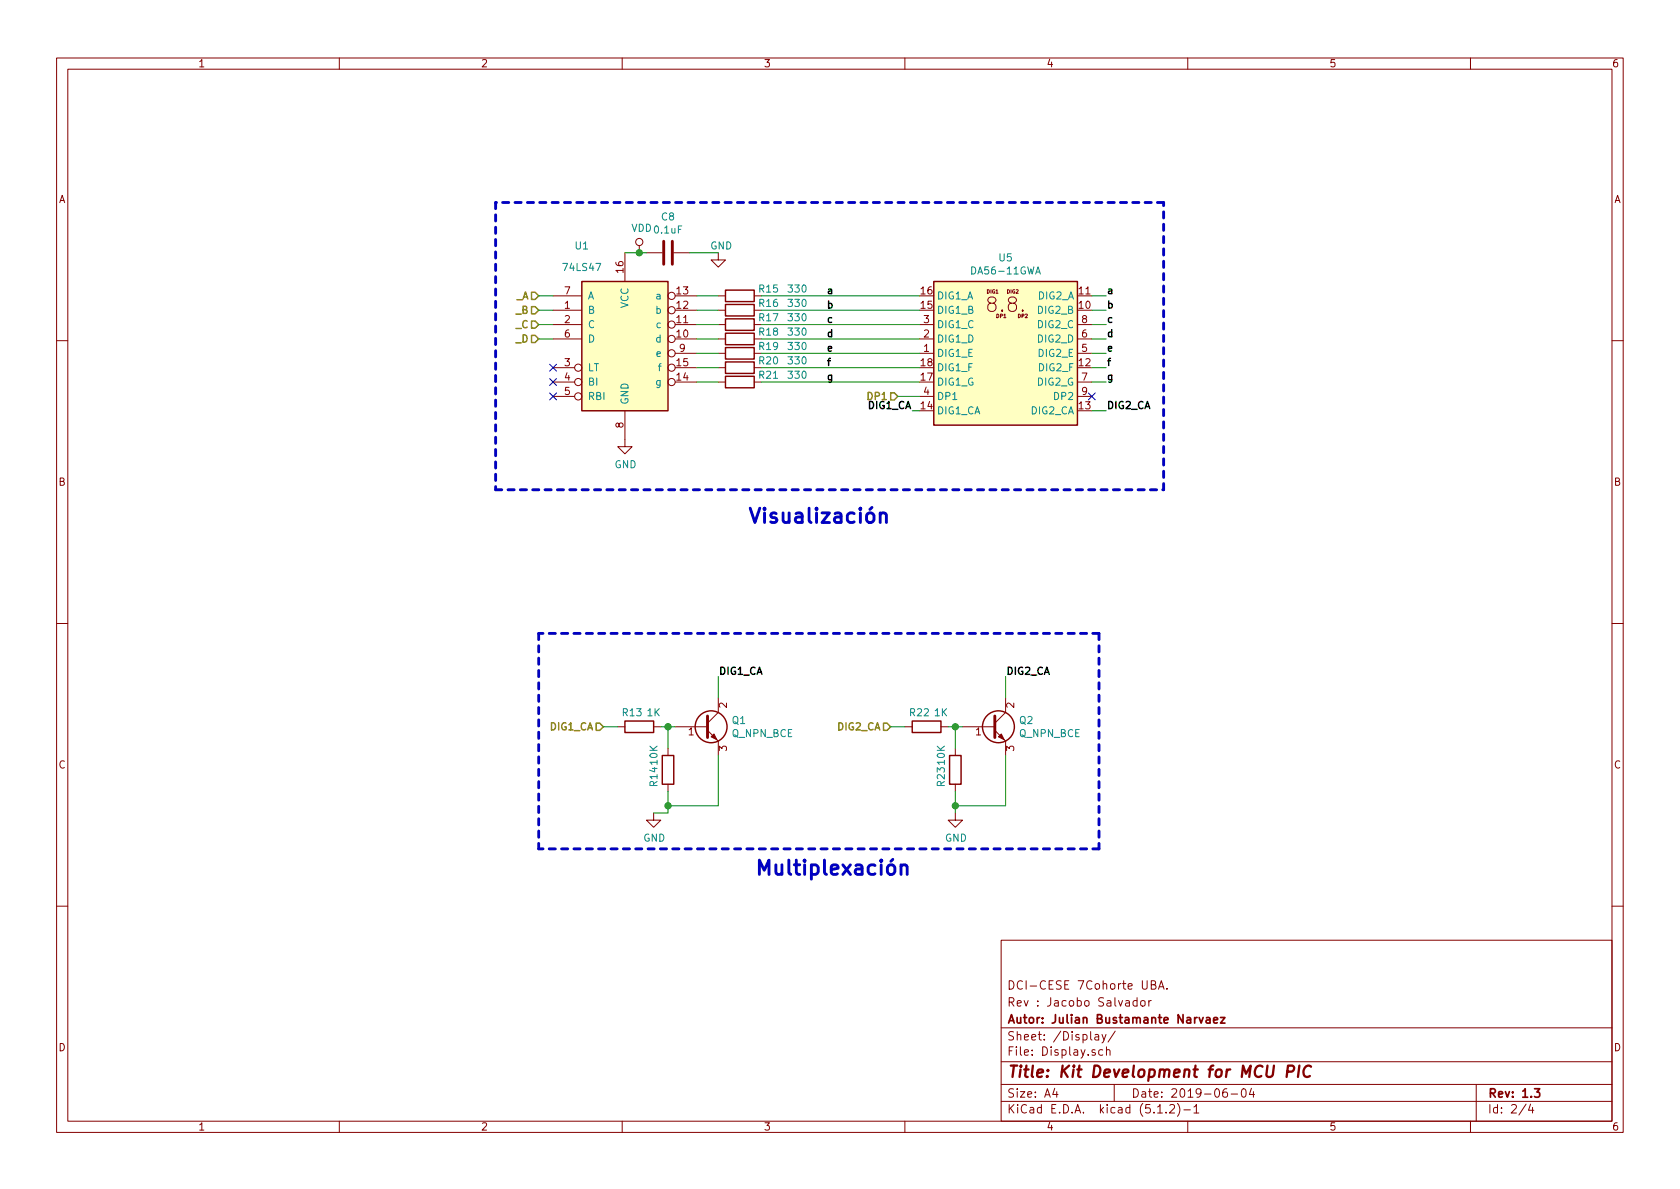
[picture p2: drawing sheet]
<svg xmlns="http://www.w3.org/2000/svg" width="297mm" height="210mm" viewBox="0 0 297 210" stroke-linecap="round" stroke-linejoin="round" font-family="sans-serif">
<g fill="none" stroke="#840000" stroke-width=".18">
<path d="M10 10.3h277v189.9h-277zM12 12.2h273v186.1h-273zM60 10.3v1.9M110 10.3v1.9M160 10.3v1.9M210 10.3v1.9M260 10.3v1.9M97.8 54.9h5.1M97.8 59.9h5.1M97.8 57.4h5.1M97.8 52.3h5.1M110.5 44.7v5.1"/>
<path d="M113 43.4v1.3M114.3 44.7h2.8M119.1 44.7h2.8M119.4 54.9h3.8M119.4 59.9h3.8M119.4 57.4h3.8M119.4 52.3h3.8M127 44.7v1.3h1.3l-1.3 1.2-1.3-1.2h1.3M127 54.9h1.3M127 59.9h1.3M127 57.4h1.3M127 52.3h1.3"/>
<path d="M133.3 54.9h1.3M133.3 59.9h1.3M133.3 57.4h1.3M133.3 52.3h1.3M162.6 59.9h2.5M162.6 57.4h2.5M190.5 59.9h2.5M190.5 57.4h2.5M10 60.2h2M97.8 67.6h3.8M97.8 65h3.8M97.8 70.1h3.8"/>
<path d="M110.5 72.6v6.4h1.3l-1.3 1.3-1.3-1.3h1.3M119.4 67.6h3.8M119.4 65h3.8M119.4 62.5h3.8M127 67.6h1.3M127 65h1.3M127 62.5h1.3M133.3 67.6h1.3M133.3 65h1.3M133.3 62.5h1.3M162.6 70.1h2.5M162.6 62.5h2.5"/>
<path d="M190.5 67.6h2.5M190.5 70.1h2.5M190.5 62.5h2.5M285 60.2h2M10 110.3h2M285 110.3h2M109.2 128.5h1.3M115.6 128.5h1.2M118.1 132.3v1.3M118.1 138.7v1.2M119.4 128.5h5.7M125.1 129.2l1.9 1.9v2.5"/>
<path d="M127 123.4v2.6l-1.9 1.9M160 128.5h1.3M166.4 128.5h1.2M168.9 132.3v1.3M168.9 138.7v1.2M170.2 128.5h5.7M175.9 129.2l1.9 1.9v2.5M177.8 123.4v2.6l-1.9 1.9M115.6 143.8v1.2h1.2l-1.2 1.3-1.3-1.3h1.3M168.9 143.8v1.2h1.3l-1.3 1.3-1.3-1.3h1.3M10 160.2h2M177 166.3h108v32h-108z"/>
<path d="M201 177l-.4-.1-.3 .3 .1 .6 .2 .1 .4-.1M201 176.4v1.5M201.8 177.1l.2-.2 .4 .2v.7l-.2 .1-.4-.1zM203.1 176.9v1M203.6 176.9l-.3 .1-.2 .2M203.6 174.1l.7-.1v-.3l-.1-.2-.6-.1v1.5h.5l.3-.3a.41 .41 0 0 0-.4-.5M204.8 174.9l.5-1.5 .5 1.5M205 174.5h.7M206.3 174.8v.1M285 160.2h2M60 198.3v1.9M110 198.3v1.9"/>
<path d="M160 198.3v1.9M177 194.8h108M177 191.8h108M177 187.8h108M177 181.8h108M186.5 192.5l-.4 1h1M186.8 193v1M193.6 183h.6l.1 .9M194.3 183.3l-.5 .1-.3 .2 .3 .3 .5-.1M194.8 182.9l.4 1M195 185.7l-.4-.1-.3 .3v.6l.3 .1 .4-.1M195.6 182.9l-.6 1.4-.2 .1"/>
<path d="M195.6 185.7l.2-.1 .4 .1 .1 .9M195.6 185.1v1.5M197 191.8v3M197.2 182.3l-1.3 2M204.7 196.8h.8M206.2 196.7v.1M206.8 195.5l.2-.2h.4l.2 .2 .1 .3-.1 .2-.8 .8h.9M208.2 195.1a1.71 1.71 0 0 1 0 2.3M209.3 196.3h1.2M210 198.3v1.9M211.1 195.8l.4-.5v1.5M211.1 196.8h.9"/>
<path d="M216.9 192.5a.62 .62 0 0 0-.7 .7l.1 .7 .2 .1 .5-.1v-.5l-.1-.2-.4-.1-.3 .3M217.7 193.5h1.1M219.6 192.7l.4-.2a.94 .94 0 0 1 0 1.5 .82 .82 0 0 1-.4-1.3zM221.3 192.5l-.4 1h.9M221.6 193v1M260 198.3v1.9M261 191.8v6.5M269.8 195.2l-1.2 2M270.6 195.2l-.3 1.1h.9M271 195.8v1"/>
<circle cx="113" cy="42.8" r=".63"/>
<circle cx="118.7" cy="59.9" r=".63"/>
<circle cx="118.7" cy="52.3" r=".63"/>
<circle cx="118.7" cy="54.9" r=".63"/>
<circle cx="118.7" cy="57.4" r=".63"/>
<circle cx="102.2" cy="65" r=".63"/>
<circle cx="102.2" cy="70.1" r=".63"/>
<circle cx="102.2" cy="67.6" r=".63"/>
<circle cx="118.7" cy="67.6" r=".63"/>
<circle cx="118.7" cy="62.5" r=".63"/>
<circle cx="118.7" cy="65" r=".63"/>
</g>
<path d="M212 179.9l.4 1 .3-1M215.8 179.9h.8l-.8 1h.8M213.3 180h.6v.9M213.9 180.3l-.5 .1a.29 .29 0 0 0-.2 .2 .29 .29 0 0 0 .2 .3l.5-.1M214.6 180.4l.7-.1-.1-.3-.4-.1-.2 .2 .1 .7h.5M271.3 192.5h.9l-.5 .6 .5 .1v.7l-.2 .1-.7-.1" fill="none" stroke="#840000" stroke-width=".3"/>
<path d="M227.6 189.5h.8a.58 .58 0 0 0 .4-.5 .58 .58 0 0 0-.3-.6h-.8l-.2 2M229.7 188.4l-.2 2M231.8 188.6a.87 .87 0 0 0-1 0 .87 .87 0 0 0-.3 1 .69 .69 0 0 0 .3 .8 .69 .69 0 0 0 .8-.1" fill="none" stroke="#840000" stroke-width=".41"/>
<g fill="#ffffc2" stroke="#ffffc2" stroke-width=".18">
<path d="M102.9 49.8h15.2v22.8h-15.2z"/>
<path d="M165.1 49.8h25.4v25.4h-25.4z"/>
</g>
<g fill="none" stroke="#840000" stroke-width=".25">
<path d="M102.9 49.8h15.2v22.8h-15.2zM128.3 51.3h5v2h-5zM128.3 53.8h5v2.1h-5zM128.3 56.4h5v2h-5zM128.3 58.9h5v2.1h-5zM165.1 49.8h25.4v25.4h-25.4zM128.3 61.5h5v2h-5zM128.3 64h5v2h-5zM128.3 66.5h5v2.1h-5zM110.5 127.5h5.1v2h-5.1zM117.1 133.6h2v5.1h-2zM161.3 127.5h5.1v2h-5.1z"/>
<path d="M167.9 133.6h2v5.1h-2z"/>
<circle cx="125.7" cy="128.5" r="2.82"/>
<circle cx="176.5" cy="128.5" r="2.82"/>
</g>
<path d="M183.1 48.5l.4-1.3 .4 1.3" fill="none" stroke="#008484" stroke-width=".18"/>
<g fill="none" stroke="#008400" stroke-width=".18">
<path d="M95.2 59.9h2.6M95.2 57.4h2.6M95.2 54.9h2.6M95.2 52.3h2.6M110.5 44.7h3.8M121.9 44.7h5.1M123.2 59.9h3.8M123.2 57.4h3.8M123.2 54.9h3.8M123.2 52.3h3.8M134.6 59.9h28M134.6 57.4h28"/>
<path d="M134.6 54.9h28M134.6 52.3h28M193 59.9h2.6M193 57.4h2.6M193 54.9h2.6M193 52.3h2.6M123.2 67.6h3.8M123.2 65h3.8M123.2 62.5h3.8M134.6 67.6h28M134.6 65h28M134.6 62.5h28"/>
<path d="M158.7 70.1h3.9M161.3 72.6h1.3M193 72.6h2.6M193 67.6h2.6M193 65h2.6M193 62.5h2.6M127 119.6v3.8M177.8 119.6v3.8M106.7 128.5h2.5M116.8 128.5h2.6M118.1 128.5v3.8M118.1 139.9v3.9h-2.5"/>
<path d="M127 133.6v8.9h-8.9M157.5 128.5h2.5M167.6 128.5h2.6M168.9 128.5v3.8M168.9 139.9v3.9M177.8 133.6v8.9h-8.9"/>
</g>
<path d="M117.3 42.7v4M118.9 42.7v4M125.1 126.6v3.8M175.9 126.6v3.8" fill="none" stroke="#840000" stroke-width=".51"/>
<g fill="#840000" stroke="#840000" stroke-width=".18">
<path d="M176.5 130.3l.5-.5 .5 1z"/>
<path d="M125.7 130.3l.5-.5 .5 1z"/>
</g>
<path d="M94 51.7h.6l.6 .6-.6 .7h-.6zM94 54.2h.6l.6 .7-.6 .6h-.6zM94 56.8h.6l.6 .6-.6 .6h-.6zM94 59.3h.6l.6 .6-.6 .7h-.6zM157.5 69.5h.6l.6 .6-.6 .6h-.6zM105.4 127.9h.6l.7 .6-.7 .7h-.6zM156.2 127.9h.6l.7 .6-.7 .7h-.6z" fill="none" stroke="#848400" stroke-width=".25"/>
<g fill="#008400" stroke="#008400" stroke-width=".25">
<circle cx="168.9" cy="128.5" r=".51"/>
<circle cx="168.9" cy="142.5" r=".51"/>
<circle cx="118.1" cy="128.5" r=".51"/>
<circle cx="118.1" cy="142.5" r=".51"/>
<circle cx="113" cy="44.7" r=".51"/>
</g>
<path d="M97.2 64.4l1.2 1.2M97.2 66.9l1.2 1.3M97.2 69.5l1.2 1.2M98.4 64.4l-1.2 1.2M98.4 66.9l-1.2 1.3M98.4 69.5l-1.2 1.2M192.4 69.5l1.2 1.2M193.6 69.5l-1.2 1.2" fill="none" stroke="#000084" stroke-width=".18"/>
<path d="M87.6 35.8v50.8M205.7 35.8h-118.1M87.6 86.6h118.1M205.7 86.6v-50.8M95.2 112v38.1M194.3 112h-99.1M194.3 112v38.1M194.3 150.1h-99.1" fill="none" stroke="#0000c2" stroke-width=".51" stroke-dasharray="1.1 1.1"/>
<path d="M155.6 91a.63 .63 0 0 1 1.1 .1v1.3M155.6 90.7v1.7M159.3 153.2a.66 .66 0 0 1 1-.1l.1 .2v1.3M159.3 152.9v1.7" fill="none" stroke="#0000c2" stroke-width=".51"/>
<text font-size="3.5" fill="#840000" x="174.9" y="55.2">8.8.</text>
<g font-size="3.5" fill="#0000c2">
<text x="132.1" y="92.5">Visualización</text>
<text x="133.3" y="154.8">Multiplexación</text>
</g>
<text font-size="2.8" fill="#840000" x="178" y="190.5">Title: Kit Development for MCU PIC</text>
<g font-size="2.1" fill="#840000">
<text x="178" y="178">Rev : Jacobo Salvador</text>
<text x="178" y="175">DCI-CESE 7Cohorte UBA.</text>
<text x="178" y="184">Sheet: /Display/</text>
<text x="178" y="181">Autor: Julian Bustamante Narvaez</text>
<text x="178" y="186.7">File: Display.sch</text>
<text x="178" y="196.9">KiCad E.D.A. kicad (5.1.2)-1</text>
<text x="178" y="194.1">Size: A4</text>
<text x="200" y="194.1">Date: 2019-06-04</text>
<text x="263" y="194.1">Rev: 1.3</text>
<text x="263" y="196.9">Id: 2/4</text>
</g>
<g font-size="1.8" fill="#840000">
<text x="35" y="11.9">1</text>
<text x="85" y="11.9">2</text>
<text x="135" y="11.9">3</text>
<text x="185" y="11.9">4</text>
<text x="235" y="11.9">5</text>
<text x="285" y="11.9">6</text>
<text x="10.4" y="35.9">A</text>
<text x="285.4" y="35.9">A</text>
<text x="99.8" y="52.1">7</text>
<text x="110.2" y="48.2" transform="rotate(-90 110.2 48.2)">16</text>
<text x="119.7" y="52.1">13</text>
<text x="162.9" y="52.1">16</text>
<text x="190.8" y="52.1">11</text>
<text x="99.8" y="54.6">1</text>
<text x="99.8" y="57.1">2</text>
<text x="99.8" y="59.7">6</text>
<text x="119.7" y="59.7">10</text>
<text x="119.7" y="57.1">11</text>
<text x="119.7" y="54.6">12</text>
<text x="162.9" y="54.6">15</text>
<text x="163.3" y="59.7">2</text>
<text x="163.3" y="57.1">3</text>
<text x="190.8" y="54.6">10</text>
<text x="191.3" y="59.7">6</text>
<text x="191.3" y="57.1">8</text>
<text x="99.8" y="64.8">3</text>
<text x="119.7" y="64.8">15</text>
<text x="120.2" y="62.2">9</text>
<text x="162.9" y="64.8">18</text>
<text x="163.3" y="62.2">1</text>
<text x="190.8" y="64.8">12</text>
<text x="191.3" y="62.2">5</text>
<text x="99.8" y="67.3">4</text>
<text x="99.8" y="69.8">5</text>
<text x="119.7" y="67.3">14</text>
<text x="162.9" y="67.3">17</text>
<text x="163.3" y="69.8">4</text>
<text x="191.3" y="67.3">7</text>
<text x="191.3" y="69.8">9</text>
<text x="110.2" y="75.7" transform="rotate(-90 110.2 75.7)">8</text>
<text x="162.9" y="72.4">14</text>
<text x="190.8" y="72.4">13</text>
<text x="10.4" y="85.9">B</text>
<text x="285.4" y="85.9">B</text>
<text x="128.5" y="125.2" transform="rotate(-90 128.5 125.2)">2</text>
<text x="179.3" y="125.2" transform="rotate(-90 179.3 125.2)">2</text>
<text x="121.7" y="130">1</text>
<text x="172.5" y="130">1</text>
<text x="10.4" y="135.9">C</text>
<text x="128.5" y="132.8" transform="rotate(-90 128.5 132.8)">3</text>
<text x="179.3" y="132.8" transform="rotate(-90 179.3 132.8)">3</text>
<text x="285.4" y="135.9">C</text>
<text x="10.4" y="185.9">D</text>
<text x="285.4" y="185.9">D</text>
<text x="35" y="199.9">1</text>
<text x="85" y="199.9">2</text>
<text x="135" y="199.9">3</text>
<text x="185" y="199.9">4</text>
<text x="235" y="199.9">5</text>
<text x="285" y="199.9">6</text>
</g>
<g font-size="1.8" fill="#008484">
<text x="111.6" y="41">VDD 0.1uF</text>
<text x="117" y="39">C8</text>
<text x="99.8" y="47.9">74LS47</text>
<text x="101.8" y="44.1">U1</text>
<text x="125.6" y="44.1">GND</text>
<text x="176.7" y="46.2">U5</text>
<text x="103.9" y="53">A</text>
<text x="116.1" y="53">a</text>
<text x="134.3" y="51.7">R15</text>
<text x="139.5" y="51.7">330</text>
<text x="165.6" y="53">DIG1_A</text>
<text x="172.1" y="48.5">DA56-11GWA</text>
<text x="183.6" y="53">DIG2_A</text>
<text x="103.9" y="55.5">B</text>
<text x="103.9" y="58">C</text>
<text x="111.1" y="54.5" transform="rotate(-90 111.1 54.5)">VCC</text>
<text x="116" y="55.5">b</text>
<text x="116.1" y="58">c</text>
<text x="134.3" y="54.3">R16</text>
<text x="134.3" y="56.8">R17</text>
<text x="134.3" y="59.4">R18</text>
<text x="139.5" y="54.3">330</text>
<text x="139.5" y="56.8">330</text>
<text x="139.5" y="59.4">330</text>
<text x="165.6" y="55.5">DIG1_B</text>
<text x="165.6" y="58">DIG1_C</text>
<text x="183.6" y="55.5">DIG2_B</text>
<text x="183.6" y="58">DIG2_C</text>
<text x="103.9" y="65.7">LT</text>
<text x="103.9" y="60.6">D</text>
<text x="116" y="60.6">d</text>
<text x="116.1" y="63.1">e</text>
<text x="116.5" y="65.7">f</text>
<text x="134.3" y="61.9">R19</text>
<text x="134.3" y="64.4">R20</text>
<text x="139.5" y="61.9">330</text>
<text x="139.5" y="64.4">330</text>
<text x="165.6" y="63.1">DIG1_E</text>
<text x="165.6" y="65.7">DIG1_F</text>
<text x="165.6" y="60.6">DIG1_D</text>
<text x="183.6" y="60.6">DIG2_D</text>
<text x="183.7" y="63.1">DIG2_E</text>
<text x="183.8" y="65.7">DIG2_F</text>
<text x="103.9" y="68.2">BI</text>
<text x="103.9" y="70.7">RBI</text>
<text x="111.1" y="71.6" transform="rotate(-90 111.1 71.6)">GND</text>
<text x="116" y="68.2">g</text>
<text x="134.3" y="67">R21</text>
<text x="139.5" y="67">330</text>
<text x="165.6" y="68.2">DIG1_G</text>
<text x="165.6" y="70.7">DP1</text>
<text x="183.5" y="68.2">DIG2_G</text>
<text x="186.6" y="70.7">DP2</text>
<text x="165.6" y="73.3">DIG1_CA</text>
<text x="182.3" y="73.3">DIG2_CA</text>
<text x="108.7" y="82.8">GND</text>
<text x="110.1" y="126.7">R13</text>
<text x="114.5" y="126.7">1K</text>
<text x="129.4" y="130.3">Q_NPN_BCE</text>
<text x="129.5" y="128">Q1</text>
<text x="160.9" y="126.7">R22</text>
<text x="165.3" y="126.7">1K</text>
<text x="180.2" y="130.3">Q_NPN_BCE</text>
<text x="180.3" y="128">Q2</text>
<text x="116.3" y="135.2" transform="rotate(-90 116.3 135.2)">10K</text>
<text x="167.1" y="135.2" transform="rotate(-90 167.1 135.2)">10K</text>
<text x="116.3" y="139" transform="rotate(-90 116.3 139)">R14</text>
<text x="167.1" y="139" transform="rotate(-90 167.1 139)">R23</text>
<text x="113.7" y="148.8">GND</text>
<text x="167.1" y="148.8">GND</text>
</g>
<g font-size="1.8" fill="#848400">
<text x="91.4" y="53">_A</text>
<text x="91.4" y="55.5">_B</text>
<text x="91.4" y="58">_C</text>
<text x="91.4" y="60.6">_D</text>
<text x="153.7" y="70.7">DP1</text>
<text x="97.4" y="129.2">DIG1_CA</text>
<text x="148.2" y="129.2">DIG2_CA</text>
</g>
<g font-size="1.8">
<text x="146" y="52">a</text>
<text x="195.6" y="52">a</text>
<text x="146" y="54.6">b</text>
<text x="146" y="57.1">c</text>
<text x="146" y="59.6">d</text>
<text x="195.6" y="59.6">d</text>
<text x="195.6" y="57.1">c</text>
<text x="195.6" y="54.6">b</text>
<text x="146" y="62.2">e</text>
<text x="146" y="64.7">f</text>
<text x="195.6" y="64.7">f</text>
<text x="195.6" y="62.2">e</text>
<text x="146" y="67.3">g</text>
<text x="195.6" y="67.3">g</text>
<text x="153.6" y="72.3">DIG1_CA</text>
<text x="195.6" y="72.3">DIG2_CA</text>
<text x="127" y="119.3">DIG1_CA</text>
<text x="177.8" y="119.3">DIG2_CA</text>
</g>
<g font-size=".9" fill="#840000">
<text x="174.5" y="51.9">DIG1</text>
<text x="178.1" y="51.9">DIG2</text>
<text x="176.2" y="56.2">DP1</text>
<text x="180" y="56.2">DP2</text>
</g>
</svg>
